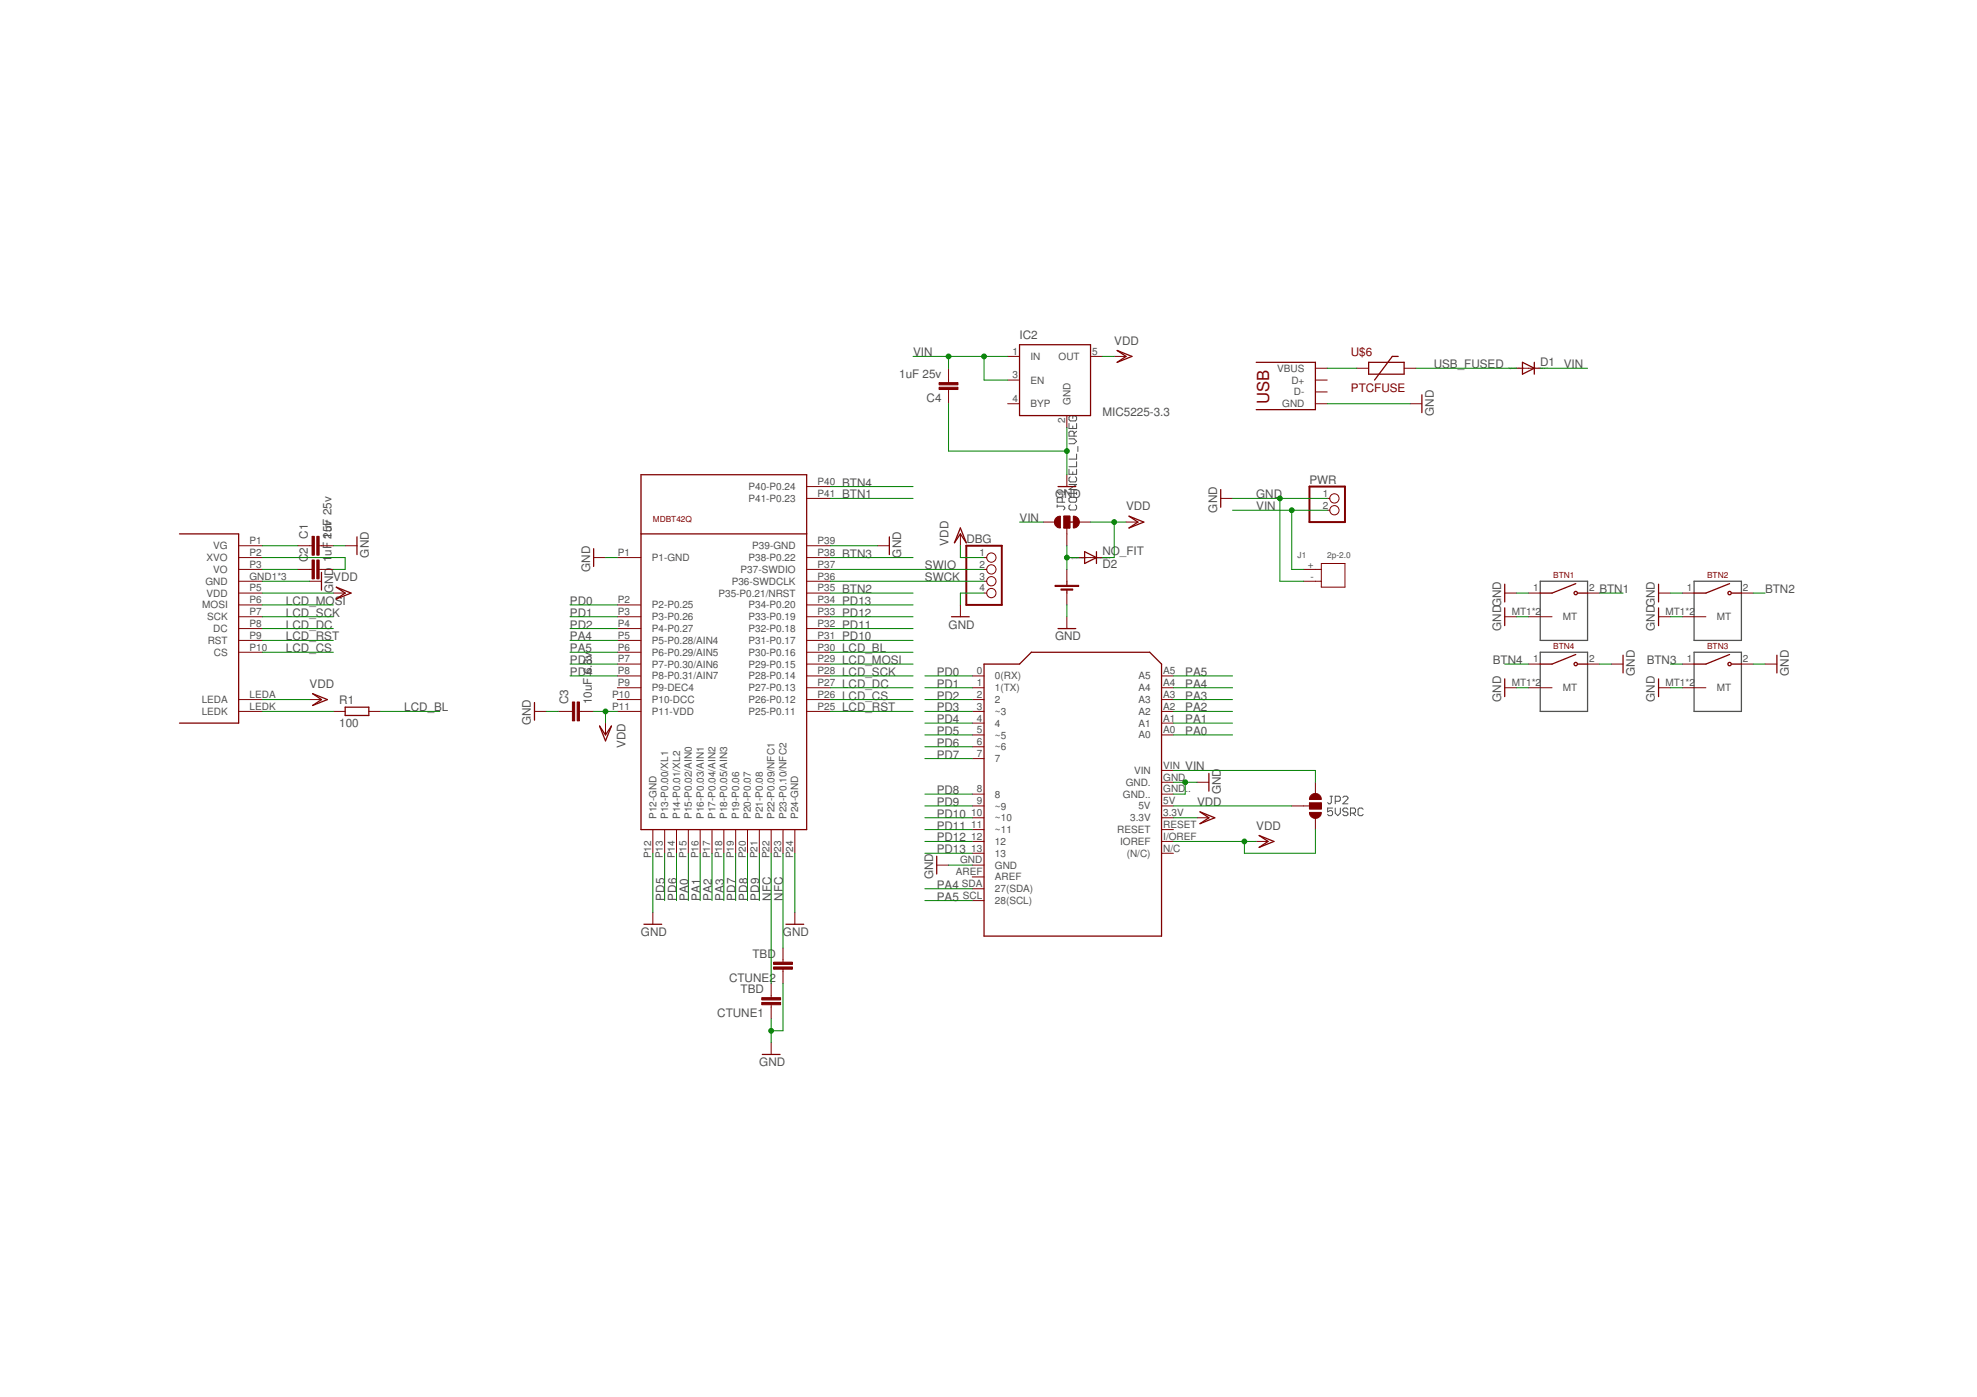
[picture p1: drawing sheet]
<svg xmlns="http://www.w3.org/2000/svg" width="297mm" height="210mm" viewBox="0 0 297 210" stroke-linecap="round" stroke-linejoin="round" font-family="sans-serif">
<path d="M231.4 87.3h7.1v8.9h-7.1zM231.4 98h7.1v8.9h-7.1zM254.5 98h7.1v8.9h-7.1zM254.5 87.3h7.1v8.9h-7.1z" fill="none" stroke="#505050" stroke-width=".19"/>
<g fill="none" stroke="#505050" stroke-width=".15">
<path d="M158.8 76.1h1l.2 .1v.2l-.2 .2M158.8 75.9v.3M159.6 75.5v-.6l-.2-.2h-.4l-.2 .2v.6h1.2M160 73.6v.7M160 73.9h-1.2l.4 .4M160.6 63.6v.8h1.2v-.8M160.6 70.5v.8h1.2v-.8M160.6 73.9v.4M160.6 74.9l.2-.2h.8l.2 .2v.4l-.2 .2h-.8l-.2-.2zM160.6 74.1h1.2M160.6 72.8h1.2l-1.2 .8h1.2M160.6 65.9h.8l.4 .4-.4 .4h-.8"/>
<path d="M160.8 75.9l-.2 .2v.3l.2 .2h.8l.2-.2v-.3l-.2-.2M160.8 62.5l-.2 .2v.4l.2 .1h.8l.2-.1v-.4l-.2-.2h-.4v.4M160.8 71.6l-.2 .2v.4l.2 .2h.8l.2-.2v-.4l-.2-.2M161.2 64v.4M161.2 70.9v.4M161.4 65.5v-.5l-.2-.2h-.4l-.2 .2v.5h1.2M161.8 68.2v.8h-1.2M161.8 69.4v.7h-1.2M161.8 73.9v.4M161.8 64.8l-.4 .4M161.9 67.1v.7M199.8 119.6h.4"/>
<path d="M200 119.6v1l-.2 .2h-.2l-.1-.2M201.8 119.8l.2-.2h.3l.2 .2v.2l-.7 .8h.7M200.2 121.4h-.7v.6l.3-.2h.2l.2 .2v.4l-.2 .2h-.4l-.1-.2M200.6 120.4h.6l.2-.2v-.4l-.2-.2h-.6v1.2M200.6 121.4v.8l.4 .4 .4-.4v-.8M202.5 121.6l-.2-.2h-.3l-.2 .2v.2l.2 .2h.3l.2 .2v.2l-.2 .2h-.3l-.2-.2M202.9 122.2h.6l.2-.2v-.4l-.2-.2h-.6v1.2M203.3 122.2l.4 .4M204.8 121.6l-.2-.2h-.4l-.2 .2v.8l.2 .2h.4l.2-.2"/>
</g>
<g fill="none" stroke="#800000" stroke-width=".15">
<path d="M142.5 55.3v2.2M142.5 58.5v2.2M151.4 53.6h1.8M151.4 57.1h1.8M163.9 53.6h1.7M167.4 53.6h1.8M197.6 57.1h1.8M197.6 58.9h1.8M197.6 55.3h1.8M203.9 55.3h1.7M211 55.3h1.7M227.9 55.3h3.5"/>
<path d="M121.2 73.1h3.6M121.2 74.9h3.6M151.4 60.7h1.8M156.7 78.4h1.8M159.9 77.6h.8v1.7h-.8zM160.3 62.4v1.8M160.3 71.3v1.8M160.3 79.3v2.7M162.1 78.4h1.8M169.2 78.4h1.8M183.4 74.9h1.8M197.6 60.7h1.8"/>
<path d="M199.4 74.9h.4M199.4 76.7h.4M211.9 60.7h1.7M35.9 82h3.5M35.9 83.8h3.5M35.9 85.6h3.5M35.9 87.3h3.5M35.9 89.1h3.5M35.9 90.9h3.5M35.9 92.7h3.5M35.9 94.4h3.5M35.9 96.2h3.5"/>
<path d="M35.9 98h3.5M44.7 82h2.2M44.7 85.6h2.2M46.5 87.3h1.8M47.9 82h2.2M47.9 85.6h2.2M50.1 89.1h1.8M51.9 82h1.7M89.2 83.8h1.8M92.8 83.8h3.5M92.8 90.9h3.5M92.8 92.7h3.5"/>
<path d="M92.8 94.4h3.5M92.8 96.2h3.5M92.8 98h3.5M92.8 99.8h3.5M121.2 82h3.6M121.2 83.8h3.6M121.2 85.6h3.6M121.2 87.3h3.6M121.2 89.1h3.6M121.2 90.9h3.6M121.2 92.7h3.6M121.2 94.4h3.6"/>
<path d="M121.2 96.2h3.6M121.2 98h3.6M121.2 99.8h3.6M131.8 82h1.8M144.3 80.2v1.8M144.3 90.9v1.8M147.8 83.8h.5M147.8 85.6h.5M147.8 87.3h.5M147.8 89.1h.5M160.3 85.6v1.7M160.3 89.1v1.8"/>
<path d="M160.3 92.7v1.7M162.1 83.8h3.5M195.9 85.6h2.6M195.9 87.3h2.6M198.5 84.7h3.6v3.5h-3.6zM226.1 89.1h1.8M226.1 92.7h1.8M229.6 89.1h1.8M229.6 92.7h3.6M229.6 99.8h1.8M238.5 89.1h1.8M238.5 99.8h1.8"/>
<path d="M242.1 99.8h1.8M249.2 89.1h1.8M249.2 92.7h1.8M252.8 89.1h1.7M252.8 92.7h3.5M252.8 99.8h1.7M261.6 89.1h1.8M261.6 99.8h1.8M265.2 99.8h1.8M35.9 105.1h3.5M35.9 106.9h3.5M46.5 105.1h1.8"/>
<path d="M50.1 106.9h1.8M55.4 106.9h1.8M80.3 106.9h1.8M83.9 106.9h2.1M87.1 106.9h2.1M91 108.6v1.8M92.8 105.1h3.5M92.8 106.9h3.5M92.8 101.6h3.5M92.8 103.3h3.5M121.2 105.1h3.6M121.2 106.9h3.6"/>
<path d="M121.2 101.6h3.6M121.2 103.3h3.6M146.1 105.1h1.7M146.1 106.9h1.7M146.1 101.6h1.7M146.1 103.3h1.7M146.1 119.3h1.7M146.1 114h1.7M146.1 112.2h1.7M146.1 110.4h1.7M146.1 108.6h1.7M174.5 105.1h1.8"/>
<path d="M174.5 106.9h1.8M174.5 101.6h1.8M174.5 103.3h1.8M174.5 119.3h1.8M174.5 110.4h1.8M174.5 108.6h1.8M174.5 115.8h1.8M174.5 117.5h1.8M179.9 117.5h1.7M197.6 117.5v1.8M226.1 103.3h1.8M229.6 103.3h3.6"/>
<path d="M249.2 103.3h1.8M252.8 103.3h3.5M98.1 124.7v3.5M98.1 137.1v1.8M99.9 124.7v3.5M101.6 124.7v3.5M103.4 124.7v3.5M105.2 124.7v3.5M107 124.7v3.5M108.8 124.7v3.5M110.5 124.7v3.5M112.3 124.7v3.5"/>
<path d="M114.1 124.7v3.5M115.9 124.7v3.5M117.6 124.7v3.5M119.4 124.7v3.5M119.4 137.1v1.8M140.7 130h1.8M146.1 135.3h1.7M146.1 133.5h1.7M146.1 131.8h1.7M146.1 130h1.7M146.1 128.2h1.7M146.1 126.4h1.7"/>
<path d="M146.1 124.7h1.7M146.1 122.9h1.7M146.1 121.1h1.7M174.5 128.2h1.8M174.5 126.4h1.8M174.5 124.7h1.8M174.5 122.9h1.8M174.5 121.1h1.8M179.9 122.9h1.7M188.7 126.4h1.8M194.1 121.1h2.6M196.7 120.6h1.8v.9h-1.8z"/>
<path d="M197.6 122.9v1.8M115.9 147.8v2.1M115.9 151v2.1M115.9 156.7v1.7M117.6 142.4v2.2M117.6 145.6v2.2"/>
<circle cx="200.5" cy="76.7" r=".7"/>
<circle cx="200.5" cy="74.9" r=".7"/>
<circle cx="148.9" cy="89.1" r=".7"/>
<circle cx="148.9" cy="87.3" r=".7"/>
<circle cx="148.9" cy="83.8" r=".7"/>
<circle cx="148.9" cy="85.6" r=".7"/>
</g>
<g fill="none" stroke="#800000" stroke-width=".19">
<path d="M153.2 51.8h10.7v10.6h-10.7zM167.9 52.7l2.2 .9-2.2 .8 1.3-.8zM188.7 54.4h8.9v7.2h-8.9M205.6 54.4h5.4v1.8h-5.4zM210.1 53.6h-.9l-2.7 3.5M213.6 59.3v2.7M228.7 54.4l1.8 .9-1.8 .9zM230.5 54.4v1.8M96.3 71.3h24.9v53.4h-24.9zM144.3 79.3l.9 2.3-.9-1.4-.9 1.4zM159 73.1h2.6M160.3 78.4h1.8"/>
<path d="M169.6 77.6l2.3 .8-2.3 .9 1.4-.9zM183.4 73.6v2.6M27 80.2h8.9v28.4h-8.9M48.3 86v2.7M50.5 88.2l2.2 .9-2.2 .9 1.4-.9zM53.6 80.7v2.6M89.2 82.4v2.7M96.3 80.2h24.9M133.6 80.7v2.6M143 92.7h2.6M147.8 99.8h5.4l1.8-1.8h17.7l1.8 1.8v40.9h-26.7zM159 94.4h2.6"/>
<path d="M160.3 87.3v.7M160.3 88.6v.5M163 82.9l1.7 .9-1.7 .9zM164.7 82.9v1.8M226.1 87.8v2.6M226.1 91.3v2.7M236.7 98.3l-3.5 1.5h-1.8M236.7 87.7l-3.5 1.4h-1.8M237.1 99.8h1.4M237.1 89.1h1.4M243.9 98.4v2.7M249.2 87.8v2.6"/>
<path d="M249.2 91.3v2.7M259.9 98.3l-3.6 1.5h-1.8M259.9 87.7l-3.6 1.4h-1.8M260.2 99.8h1.4M260.2 89.1h1.4M267 98.4v2.7M47 104.2l2.2 .9-2.2 .9 1.3-.9zM51.9 106.3h3.5v1.2h-3.5zM80.3 105.6v2.6M90.1 109.1l.9 1.3 .9-1.3-.9 2.2zM181.6 116.2v2.7M226.1 102v2.7"/>
<path d="M249.2 102v2.7M96.8 138.9h2.6M118.1 138.9h2.7M140.7 128.7v2.6M180.3 122l2.2 .9-2.2 .9 1.3-.9zM189.2 125.5l2.2 .9-2.2 .9 1.3-.9zM114.5 158.4h2.7"/>
<circle cx="236.7" cy="99.8" r=".25"/>
<circle cx="236.7" cy="89.1" r=".25"/>
<circle cx="259.9" cy="99.8" r=".25"/>
<circle cx="259.9" cy="89.1" r=".25"/>
</g>
<g fill="#800000" stroke="#800000" stroke-width=".15">
<path d="M47.6 80.6h.3v2.8h-.3z"/>
<path d="M46.9 80.6h.3v2.8h-.3z"/>
<path d="M47.6 84.1h.3v2.9h-.3z"/>
<path d="M46.9 84.1h.3v2.9h-.3z"/>
<path d="M86.7 105.5h.4v2.8h-.4z"/>
<path d="M86 105.5h.3v2.8h-.3z"/>
<path d="M114.4 149.9h2.9v.3h-2.9z"/>
<path d="M114.4 150.6h2.9v.4h-2.9z"/>
<path d="M116.2 144.6h2.9v.3h-2.9z"/>
<path d="M116.2 145.3h2.9v.3h-2.9z"/>
<path d="M141.1 57.5h2.8v.3h-2.8z"/>
<path d="M141.1 58.2h2.8v.3h-2.8z"/>
<path d="M158.5 87.9h3.6v.2h-3.6z"/>
<path d="M159.4 88.5h1.8v.2h-1.8z"/>
<path d="M159.9 77.6h.8v1.7h-.8z"/>
<path d="M196.7 120.6h1.8v.9h-1.8z"/>
</g>
<path d="M196.7 73.1h5.4v5.3h-5.4zM145.2 82h5.3v8.9h-5.3z" fill="none" stroke="#800000" stroke-width=".3"/>
<g fill="#800000" stroke="#800000" stroke-width=".15">
<path d="M161.3 77.6a.89 .89 0 0 1 .9 .8 .89 .89 0 0 1-.9 .9z" fill-rule="evenodd"/>
<path d="M158.7 77.8l.6-.2v1.7a.89 .89 0 0 1-.8-.5 .89 .89 0 0 1 .2-1z" fill-rule="evenodd"/>
<path d="M196.7 122.1h1.8a.89 .89 0 0 1-.9 .9 .89 .89 0 0 1-.9-.9z" fill-rule="evenodd"/>
<path d="M197 119.5a.89 .89 0 0 1 .9-.2 .89 .89 0 0 1 .6 .8h-1.8z" fill-rule="evenodd"/>
</g>
<g fill="none" stroke="#008000" stroke-width=".15">
<path d="M137.2 53.6h14.2M142.5 53.6v1.7M147.8 53.6v3.5h3.6M165.6 53.6h1.8M199.4 55.3h4.5M212.7 55.3h15.2M231.4 55.3h7.1M124.8 74.9h12.4M124.8 73.1h12.4M142.5 60.7v7.1h17.8M153.2 78.4h3.5M160.3 64.2v7.1"/>
<path d="M163.9 78.4h5.3M167.4 78.4v5.4h-1.8M185.2 74.9h14.2M185.2 76.7h14.2M192.3 74.9v12.4h3.6M194.1 76.7v8.9h1.8M199.4 60.7h12.5M39.4 85.6h5.3M39.4 83.8h12.5v1.8h-1.8M39.4 82h5.3M39.4 87.3h7.1M39.4 89.1h10.7"/>
<path d="M39.4 92.7h10.7M39.4 90.9h10.7M39.4 94.4h10.7M39.4 96.2h10.7M39.4 98h10.7M50.1 82h1.8M85.6 92.7h7.2M85.6 99.8h7.2M85.6 90.9h7.2M85.6 94.4h7.2M85.6 96.2h7.2M85.6 98h7.2"/>
<path d="M91 83.8h1.8M124.8 85.6h23M124.8 83.8h12.4M124.8 82h7M124.8 87.3h23M124.8 89.1h12.4M124.8 92.7h12.4M124.8 99.8h12.4M124.8 90.9h12.4M124.8 94.4h12.4M124.8 96.2h12.4M124.8 98h12.4"/>
<path d="M144.3 82v1.8h3.5M147.8 89.1h-3.5v1.8M160.3 83.8h1.8M160.3 82v3.6M160.3 90.9v1.8M226.1 99.8h3.5M227.9 89.1h1.7M227.9 92.7h1.7M240.3 89.1h3.6M240.3 99.8h1.8M251 89.1h1.8M251 92.7h1.8"/>
<path d="M251 99.8h1.8M263.4 89.1h1.8M263.4 99.8h1.8M39.4 106.9h10.7M39.4 105.1h7.1M57.2 106.9h8.9M82.1 106.9h1.8M85.6 101.6h7.2M89.2 106.9h3.6M91 106.9v1.7M124.8 106.9h12.4M124.8 103.3h12.4"/>
<path d="M124.8 105.1h12.4M124.8 101.6h12.4M139 106.9h7.1M139 119.3h7.1M139 103.3h7.1M139 105.1h7.1M139 101.6h7.1M139 110.4h7.1M139 108.6h7.1M139 112.2h7.1M139 114h7.1M176.3 106.9h8.9"/>
<path d="M176.3 117.5h3.6M176.3 103.3h8.9M176.3 105.1h8.9M176.3 115.8h21.3v1.7M176.3 101.6h8.9M176.3 110.4h8.9M176.3 108.6h8.9M178.1 117.5v1.8h-1.8M227.9 103.3h1.7M251 103.3h1.8M98.1 128.2v8.9M99.9 128.2v7.1"/>
<path d="M101.6 128.2v7.1M103.4 128.2v7.1M105.2 128.2v7.1M107 128.2v7.1M108.8 128.2v7.1M110.5 128.2v7.1M112.3 128.2v7.1M114.1 128.2v7.1M115.9 128.2v19.6M117.6 128.2v14.2M119.4 128.2v8.9M139 122.9h7.1"/>
<path d="M139 126.4h7.1M139 128.2h7.1M139 133.5h7.1M139 135.3h7.1M139 121.1h7.1M139 124.7h7.1M142.5 130h3.6M176.3 122.9h3.6M176.3 126.4h12.4M176.3 121.1h17.8M197.6 124.7v3.5h-10.6v-1.8M115.9 153.1v3.6"/>
<path d="M117.6 147.8v7.1h-1.7"/>
</g>
<g fill="#008000" stroke="#008000" stroke-width=".15">
<circle cx="178.1" cy="117.5" r=".36"/>
<circle cx="115.9" cy="154.9" r=".36"/>
<circle cx="160.3" cy="67.8" r=".36"/>
<circle cx="192.3" cy="74.9" r=".36"/>
<circle cx="91" cy="106.9" r=".36"/>
<circle cx="187" cy="126.4" r=".36"/>
<circle cx="167.4" cy="78.4" r=".36"/>
<circle cx="142.5" cy="53.6" r=".36"/>
<circle cx="147.8" cy="53.6" r=".36"/>
<circle cx="194.1" cy="76.7" r=".36"/>
<circle cx="160.3" cy="83.8" r=".36"/>
</g>
<text font-size="2.5" fill="#800000" x="190.7" y="60.7" transform="rotate(-90 190.7 60.7)">USB</text>
<g font-size="1.8" fill="#505050">
<text x="137.2" y="53.6">VIN</text>
<text x="153.2" y="50.9">IC2</text>
<text x="167.4" y="51.8">VDD</text>
<text x="135.1" y="56.9">1uF 25v</text>
<text x="215.4" y="55.3">USB_FUSED</text>
<text x="231.4" y="55">D1</text>
<text x="235" y="55.3">VIN</text>
<text x="139.2" y="60.4">C4</text>
<text x="165.6" y="62.4">MIC5225-3.3</text>
<text x="215.4" y="62.4" transform="rotate(-90 215.4 62.4)">GND</text>
<text x="126.5" y="73.1">BTN4</text>
<text x="126.5" y="74.9">BTN1</text>
<text x="158.5" y="74.9">GND</text>
<text x="169.2" y="76.7">VDD</text>
<text x="182.9" y="77" transform="rotate(-90 182.9 77)">GND</text>
<text x="188.7" y="74.9">GND</text>
<text x="188.7" y="76.7">VIN</text>
<text x="196.7" y="72.7">PWR</text>
<text x="46.3" y="80.9" transform="rotate(-90 46.3 80.9)">C1</text>
<text x="49.8" y="83.5" transform="rotate(-90 49.8 83.5)">uF 25v</text>
<text x="49.8" y="80.9" transform="rotate(-90 49.8 80.9)">1uF 25v</text>
<text x="55.4" y="83.8" transform="rotate(-90 55.4 83.8)">GND</text>
<text x="126.5" y="83.8">BTN3</text>
<text x="135.4" y="83.8" transform="rotate(-90 135.4 83.8)">GND</text>
<text x="142.5" y="82" transform="rotate(-90 142.5 82)">VDD</text>
<text x="145.2" y="81.6">DBG</text>
<text x="153.2" y="78.4">VIN</text>
<text x="165.6" y="83.4">NO_FIT</text>
<text x="46.3" y="84.5" transform="rotate(-90 46.3 84.5)">C2</text>
<text x="50.1" y="89.1" transform="rotate(-90 50.1 89.1)">GND 1</text>
<text x="50.1" y="87.3">VDD</text>
<text x="88.7" y="85.9" transform="rotate(-90 88.7 85.9)">GND</text>
<text x="126.5" y="89.1">BTN2</text>
<text x="139" y="85.6">SWIO</text>
<text x="139" y="87.3">SWCK</text>
<text x="165.6" y="85.4">D2</text>
<text x="240.3" y="89.1">BTN1</text>
<text x="265.2" y="89.1">BTN2</text>
<text x="43" y="90.9">LCD_MOSI</text>
<text x="43" y="92.7">LCD_SCK</text>
<text x="43" y="94.4">LCD_DC</text>
<text x="85.6" y="90.9">PD0</text>
<text x="85.6" y="92.7">PD1</text>
<text x="85.6" y="94.4">PD2</text>
<text x="126.5" y="94.4">PD11</text>
<text x="126.5" y="92.7">PD12</text>
<text x="126.5" y="90.9">PD13</text>
<text x="142.5" y="94.4">GND</text>
<text x="225.5" y="94.8" transform="rotate(-90 225.5 94.8)">GNDGND</text>
<text x="248.7" y="94.8" transform="rotate(-90 248.7 94.8)">GNDGND</text>
<text x="43" y="96.2">LCD_RST</text>
<text x="43" y="98">LCD_CS</text>
<text x="85.6" y="96.2">PA4</text>
<text x="85.6" y="98">PA5</text>
<text x="85.6" y="99.8">PD3</text>
<text x="85.6" y="101.5">PD4</text>
<text x="88.9" y="101.3" transform="rotate(-90 88.9 101.3)">6.3v</text>
<text x="126.5" y="99.8">LCD_MOSI</text>
<text x="126.5" y="101.5">LCD_SCK</text>
<text x="126.5" y="96.2">PD10</text>
<text x="126.5" y="98">LCD_BL</text>
<text x="140.7" y="101.5">PD0</text>
<text x="158.5" y="96.2">GND</text>
<text x="178.1" y="101.5">PA5</text>
<text x="224.3" y="99.8">BTN4</text>
<text x="245.6" y="101.5" transform="rotate(-90 245.6 101.5)">GND</text>
<text x="247.4" y="99.8">BTN3</text>
<text x="268.7" y="101.5" transform="rotate(-90 268.7 101.5)">GND</text>
<text x="46.5" y="103.3">VDD</text>
<text x="51" y="105.8">R1</text>
<text x="60.7" y="106.9">LCD_BL</text>
<text x="85.4" y="105.8" transform="rotate(-90 85.4 105.8)">C3</text>
<text x="88.9" y="105.8" transform="rotate(-90 88.9 105.8)">10uF</text>
<text x="126.5" y="103.3">LCD_DC</text>
<text x="126.5" y="106.9">LCD_RST</text>
<text x="126.5" y="105.1">LCD_CS</text>
<text x="140.7" y="103.3">PD1</text>
<text x="140.7" y="105.1">PD2</text>
<text x="140.7" y="106.9">PD3</text>
<text x="178.1" y="106.9">PA2</text>
<text x="178.1" y="105.1">PA3</text>
<text x="178.1" y="103.3">PA4</text>
<text x="225.5" y="105.4" transform="rotate(-90 225.5 105.4)">GND</text>
<text x="248.7" y="105.4" transform="rotate(-90 248.7 105.4)">GND</text>
<text x="51" y="109.2">100</text>
<text x="79.8" y="109" transform="rotate(-90 79.8 109)">GND</text>
<text x="94" y="112.4" transform="rotate(-90 94 112.4)">VDD</text>
<text x="140.7" y="108.7">PD4</text>
<text x="140.7" y="110.4">PD5</text>
<text x="140.7" y="112.2">PD6</text>
<text x="140.7" y="114">PD7</text>
<text x="178.1" y="110.4">PA0</text>
<text x="178.1" y="108.7">PA1</text>
<text x="140.7" y="119.3">PD8</text>
<text x="178.1" y="115.8">VIN</text>
<text x="183.4" y="119.3" transform="rotate(-90 183.4 119.3)">GND</text>
<text x="140.7" y="121.1">PD9</text>
<text x="140.7" y="122.9">PD10</text>
<text x="140.7" y="124.7">PD11</text>
<text x="179.9" y="121.1">VDD</text>
<text x="188.7" y="124.7">VDD</text>
<text x="140.7" y="126.4">PD12</text>
<text x="140.7" y="128.2">PD13</text>
<text x="99.9" y="135.3" transform="rotate(-90 99.9 135.3)">PD5</text>
<text x="101.6" y="135.3" transform="rotate(-90 101.6 135.3)">PD6</text>
<text x="103.4" y="135.3" transform="rotate(-90 103.4 135.3)">PA0</text>
<text x="105.2" y="135.3" transform="rotate(-90 105.2 135.3)">PA1</text>
<text x="107" y="135.3" transform="rotate(-90 107 135.3)">PA2</text>
<text x="108.7" y="135.3" transform="rotate(-90 108.7 135.3)">PA3</text>
<text x="110.5" y="135.3" transform="rotate(-90 110.5 135.3)">PD7</text>
<text x="112.3" y="135.3" transform="rotate(-90 112.3 135.3)">PD8</text>
<text x="114.1" y="135.3" transform="rotate(-90 114.1 135.3)">PD9</text>
<text x="115.9" y="135.3" transform="rotate(-90 115.9 135.3)">NFC</text>
<text x="117.6" y="135.3" transform="rotate(-90 117.6 135.3)">NFC</text>
<text x="140.2" y="132.1" transform="rotate(-90 140.2 132.1)">GND</text>
<text x="140.7" y="133.5">PA4</text>
<text x="140.7" y="135.3">PA5</text>
<text x="96.3" y="140.7">GND</text>
<text x="113.1" y="143.9">TBD</text>
<text x="117.6" y="140.7">GND</text>
<text x="109.5" y="147.5">CTUNE2</text>
<text x="111.3" y="149.3">TBD</text>
<text x="107.8" y="152.8">CTUNE1</text>
<text x="114.1" y="160.2">GND</text>
</g>
<g font-size="1.8" fill="#800000">
<text x="203" y="53.6">U$6</text>
<text x="203" y="58.9">PTCFUSE</text>
</g>
<g font-size="1.5" fill="#505050">
<text x="152.1" y="53.3">1</text>
<text x="164.1" y="53.3">5</text>
<text x="152.1" y="56.9">3</text>
<text x="154.8" y="54.1">IN</text>
<text x="154.8" y="57.6">EN</text>
<text x="159" y="54.1">OUT</text>
<text x="191.9" y="55.9">VBUS</text>
<text x="194" y="57.6">D+</text>
<text x="194.4" y="59.4">D-</text>
<text x="152.1" y="60.4">4</text>
<text x="154.8" y="61.2">BYP</text>
<text x="160.1" y="63.5" transform="rotate(-90 160.1 63.5)">2</text>
<text x="160.8" y="60.8" transform="rotate(-90 160.8 60.8)">GND</text>
<text x="192.7" y="61.2">GND</text>
<text x="112.5" y="73.6">P40-P0.24</text>
<text x="112.5" y="75.4">P41-P0.23</text>
<text x="122.8" y="72.9">P40</text>
<text x="122.8" y="74.6">P41</text>
<text x="198.7" y="74.6">1</text>
<text x="198.7" y="76.4">2</text>
<text x="32" y="82.5">VG</text>
<text x="37.5" y="81.7">P1</text>
<text x="37.5" y="83.5">P2</text>
<text x="92.8" y="83.5">P1</text>
<text x="113" y="82.5">P39-GND</text>
<text x="122.8" y="83.5">P38</text>
<text x="122.8" y="81.7">P39</text>
<text x="147.2" y="83.5">1</text>
<text x="30.9" y="87.9">GND</text>
<text x="31" y="84.3">XVO</text>
<text x="31" y="89.6">VDD</text>
<text x="32" y="86.1">VO</text>
<text x="37.5" y="85.3">P3</text>
<text x="37.5" y="87.1">GND1*3</text>
<text x="37.5" y="88.9">P5</text>
<text x="97.9" y="84.3">P1-GND</text>
<text x="108" y="89.6">P35-P0.21/NRST</text>
<text x="109.9" y="87.9">P36-SWDCLK</text>
<text x="111.3" y="86.1">P37-SWDIO</text>
<text x="112.5" y="84.3">P38-P0.22</text>
<text x="122.8" y="88.9">P35</text>
<text x="122.8" y="87.1">P36</text>
<text x="122.8" y="85.3">P37</text>
<text x="147.2" y="85.3">2</text>
<text x="147.2" y="87.1">3</text>
<text x="147.2" y="88.9">4</text>
<text x="196.5" y="85.3">+</text>
<text x="196.9" y="87.1">-</text>
<text x="230.3" y="88.9">1</text>
<text x="238.8" y="88.9">2</text>
<text x="253.4" y="88.9">1</text>
<text x="261.9" y="88.9">2</text>
<text x="30.4" y="91.4">MOSI</text>
<text x="31.1" y="93.2">SCK</text>
<text x="32" y="95">DC</text>
<text x="37.5" y="90.6">P6</text>
<text x="37.5" y="92.4">P7</text>
<text x="37.5" y="94.2">P8</text>
<text x="37.5" y="96">P9</text>
<text x="92.8" y="90.6">P2</text>
<text x="92.8" y="92.4">P3</text>
<text x="92.8" y="94.2">P4</text>
<text x="92.8" y="96">P5</text>
<text x="97.9" y="91.4">P2-P0.25</text>
<text x="97.9" y="93.2">P3-P0.26</text>
<text x="97.9" y="95">P4-P0.27</text>
<text x="112.5" y="95">P32-P0.18</text>
<text x="112.5" y="93.2">P33-P0.19</text>
<text x="112.5" y="91.4">P34-P0.20</text>
<text x="122.8" y="96">P31</text>
<text x="122.8" y="94.2">P32</text>
<text x="122.8" y="92.4">P33</text>
<text x="122.8" y="90.6">P34</text>
<text x="227.1" y="92.4">MT1*2</text>
<text x="234.8" y="93.2">MT</text>
<text x="250.2" y="92.4">MT1*2</text>
<text x="257.9" y="93.2">MT</text>
<text x="31.2" y="96.7">RST</text>
<text x="32.1" y="98.5">CS</text>
<text x="37.5" y="97.7">P10</text>
<text x="92.8" y="97.7">P6</text>
<text x="92.8" y="99.5">P7</text>
<text x="92.8" y="101.3">P8</text>
<text x="97.9" y="96.8">P5-P0.28/AIN4</text>
<text x="97.9" y="98.5">P6-P0.29/AIN5</text>
<text x="97.9" y="100.3">P7-P0.30/AIN6</text>
<text x="112.5" y="100.3">P29-P0.15</text>
<text x="112.5" y="98.5">P30-P0.16</text>
<text x="112.5" y="96.7">P31-P0.17</text>
<text x="122.8" y="101.3">P28</text>
<text x="122.8" y="99.5">P29</text>
<text x="122.8" y="97.7">P30</text>
<text x="146.8" y="101.3">0</text>
<text x="174.8" y="101.3">A5</text>
<text x="230.3" y="99.5">1</text>
<text x="238.8" y="99.5">2</text>
<text x="253.4" y="99.5">1</text>
<text x="261.9" y="99.5">2</text>
<text x="30.3" y="105.6">LEDA</text>
<text x="30.3" y="107.4">LEDK</text>
<text x="37.5" y="104.9">LEDA</text>
<text x="37.5" y="106.6">LEDK</text>
<text x="92" y="104.9">P10</text>
<text x="92" y="106.6">P11</text>
<text x="92.8" y="103.1">P9</text>
<text x="97.9" y="102.1">P8-P0.31/AIN7</text>
<text x="97.9" y="103.9">P9-DEC4</text>
<text x="97.9" y="105.6">P10-DCC</text>
<text x="97.9" y="107.4">P11-VDD</text>
<text x="112.5" y="107.4">P25-P0.11</text>
<text x="112.5" y="105.6">P26-P0.12</text>
<text x="112.5" y="103.9">P27-P0.13</text>
<text x="112.5" y="102.1">P28-P0.14</text>
<text x="122.8" y="106.6">P25</text>
<text x="122.8" y="104.9">P26</text>
<text x="122.8" y="103.1">P27</text>
<text x="146.8" y="106.6">3</text>
<text x="146.8" y="104.9">2</text>
<text x="146.8" y="103.1">1</text>
<text x="149.5" y="107.4">~3</text>
<text x="149.5" y="105.6">2</text>
<text x="149.5" y="103.9">1(TX)</text>
<text x="149.5" y="102.1">0(RX)</text>
<text x="171" y="102.1">A5</text>
<text x="171" y="103.9">A4</text>
<text x="171" y="105.6">A3</text>
<text x="171" y="107.4">A2</text>
<text x="174.8" y="103.1">A4</text>
<text x="174.8" y="104.9">A3</text>
<text x="174.8" y="106.6">A2</text>
<text x="227.1" y="103.1">MT1*2</text>
<text x="234.8" y="103.9">MT</text>
<text x="250.2" y="103.1">MT1*2</text>
<text x="257.9" y="103.9">MT</text>
<text x="146.8" y="113.7">7</text>
<text x="146.8" y="112">6</text>
<text x="146.8" y="110.2">5</text>
<text x="146.8" y="108.4">4</text>
<text x="149.5" y="112.7">~6</text>
<text x="149.5" y="111">~5</text>
<text x="149.5" y="109.2">4</text>
<text x="171" y="109.2">A1</text>
<text x="171" y="111">A0</text>
<text x="174.8" y="108.4">A1</text>
<text x="174.8" y="110.2">A0</text>
<text x="146.8" y="119.1">8</text>
<text x="149.5" y="119.9">8</text>
<text x="149.5" y="114.5">7</text>
<text x="168.7" y="119.8">GND..</text>
<text x="169.1" y="118.1">GND.</text>
<text x="170.4" y="116.3">VIN</text>
<text x="174.8" y="115.5">VIN</text>
<text x="174.8" y="117.3">GND.</text>
<text x="174.8" y="119.1">GND..</text>
<text x="98.6" y="123" transform="rotate(-90 98.6 123)">P12-GND</text>
<text x="100.4" y="123" transform="rotate(-90 100.4 123)">P13-P0.00/XL1</text>
<text x="102.2" y="123" transform="rotate(-90 102.2 123)">P14-P0.01/XL2</text>
<text x="103.9" y="123" transform="rotate(-90 103.9 123)">P15-P0.02/AIN0</text>
<text x="105.7" y="123" transform="rotate(-90 105.7 123)">P16-P0.03/AIN1</text>
<text x="107.5" y="123" transform="rotate(-90 107.5 123)">P17-P0.04/AIN2</text>
<text x="109.3" y="123" transform="rotate(-90 109.3 123)">P18-P0.05/AIN3</text>
<text x="111.1" y="123" transform="rotate(-90 111.1 123)">P19-P0.06</text>
<text x="112.8" y="123" transform="rotate(-90 112.8 123)">P20-P0.07</text>
<text x="114.6" y="123" transform="rotate(-90 114.6 123)">P21-P0.08</text>
<text x="116.4" y="123" transform="rotate(-90 116.4 123)">P22-P0.09/NFC1</text>
<text x="118.2" y="123" transform="rotate(-90 118.2 123)">P23-P0.10/NFC2</text>
<text x="119.9" y="123" transform="rotate(-90 119.9 123)">P24-GND</text>
<text x="145.9" y="124.4">11</text>
<text x="145.9" y="122.6">10</text>
<text x="146.8" y="120.9">9</text>
<text x="149.5" y="125.2">~11</text>
<text x="149.5" y="123.4">~10</text>
<text x="149.5" y="121.6">~9</text>
<text x="167.9" y="125.2">RESET</text>
<text x="169.8" y="123.4">3.3V</text>
<text x="171" y="121.6">5V</text>
<text x="174.8" y="120.9">5V</text>
<text x="174.8" y="122.6">3.3V</text>
<text x="174.8" y="124.4">RESET</text>
<text x="97.8" y="129" transform="rotate(-90 97.8 129)">P12</text>
<text x="99.6" y="129" transform="rotate(-90 99.6 129)">P13</text>
<text x="101.4" y="129" transform="rotate(-90 101.4 129)">P14</text>
<text x="103.2" y="129" transform="rotate(-90 103.2 129)">P15</text>
<text x="104.9" y="129" transform="rotate(-90 104.9 129)">P16</text>
<text x="106.7" y="129" transform="rotate(-90 106.7 129)">P17</text>
<text x="108.5" y="129" transform="rotate(-90 108.5 129)">P18</text>
<text x="110.3" y="129" transform="rotate(-90 110.3 129)">P19</text>
<text x="112.1" y="129" transform="rotate(-90 112.1 129)">P20</text>
<text x="113.8" y="129" transform="rotate(-90 113.8 129)">P21</text>
<text x="115.6" y="129" transform="rotate(-90 115.6 129)">P22</text>
<text x="117.4" y="129" transform="rotate(-90 117.4 129)">P23</text>
<text x="119.2" y="129" transform="rotate(-90 119.2 129)">P24</text>
<text x="143.6" y="131.5">AREF</text>
<text x="144.3" y="129.7">GND</text>
<text x="145.9" y="128">13</text>
<text x="145.9" y="126.2">12</text>
<text x="149.5" y="130.5">GND</text>
<text x="149.5" y="128.7">13</text>
<text x="149.5" y="127">12</text>
<text x="168.3" y="127">IOREF</text>
<text x="169.3" y="128.7">(N/C)</text>
<text x="174.8" y="126.2">I/OREF</text>
<text x="174.8" y="128">N/C</text>
<text x="144.5" y="133.3">SDA</text>
<text x="144.7" y="135.1">SCL</text>
<text x="149.5" y="135.9">28(SCL)</text>
<text x="149.5" y="134.1">27(SDA)</text>
<text x="149.5" y="132.3">AREF</text>
</g>
<g font-size="1.2" fill="#800000">
<text x="98.1" y="78.4">MDBT42Q</text>
<text x="233.4" y="86.8">BTN1</text>
<text x="256.5" y="86.8">BTN2</text>
<text x="233.4" y="97.5">BTN4</text>
<text x="256.5" y="97.5">BTN3</text>
</g>
<g font-size="1.2" fill="#505050">
<text x="195" y="83.8">J1</text>
<text x="199.4" y="83.8">2p-2.0</text>
</g>
<g font-size=".4" fill="#505050">
<text x="226.7" y="55.5">SpiceOrder 1</text>
<text x="230.2" y="55.5">SpiceOrder 2</text>
<text x="160.9" y="83.9">SpiceOrder 1</text>
<text x="164.4" y="83.9">SpiceOrder 2</text>
</g>
</svg>
